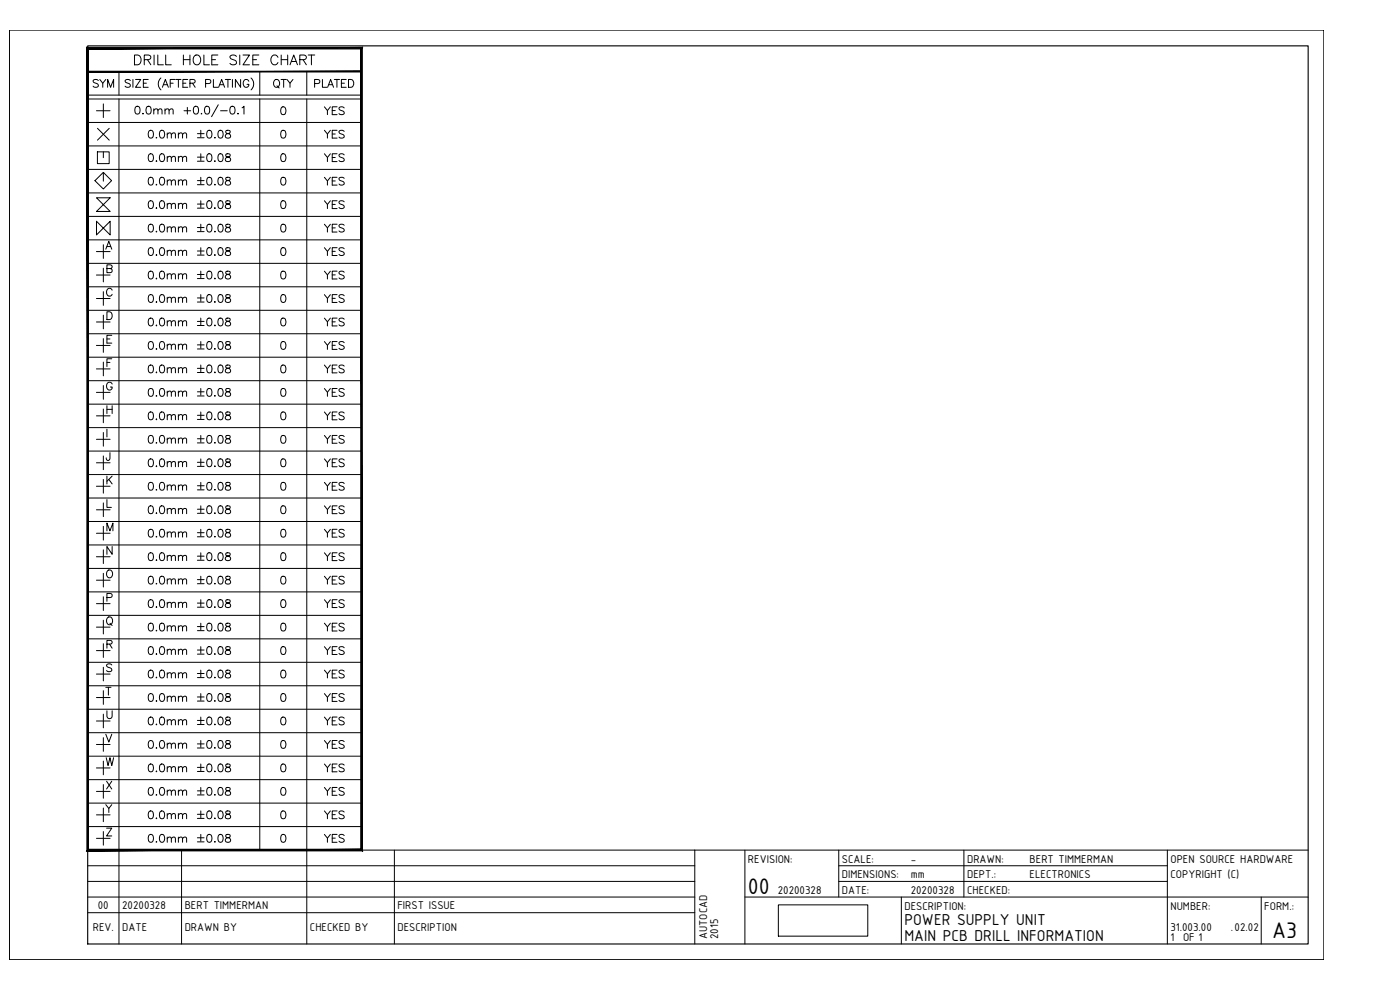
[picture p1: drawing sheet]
<svg xmlns="http://www.w3.org/2000/svg" width="841mm" height="594mm" viewBox="0 0 841 594" stroke-linecap="round" stroke-linejoin="round" font-family="sans-serif">
<!-- layer: TITLEBLOCK -->
<g fill="none" stroke="#000" stroke-width=".6">
<path d="M6 18h789v558h-789zM53 511h733M71 511v56M109 511v56M184 511v56M237 511v56M417 511v56M447 511v56M504 511v28M579 511v28M701 511v56M53 539h364"/>
<path d="M53 529h364M53 520h364M447 539h339M504 529h197M504 520h197M541 539v28M758 539v28M53 548h364"/>
</g>
<path d="M53 28h733v539h-733z" fill="none" stroke="#000" stroke-width=".68"/>
<!-- layer: 0 -->
<g fill="#000" stroke="#000" stroke-width=".6">
<path d="M53 43h164zM53 43h164z"/>
<path d="M53 510l-1 1 165-1zM52 511l165-1 1 1zM217 29v481l1 1zM218 28v483l-1-482zM53 29h164l1-1zM52 28h166l-165 1zM52 28l1 482v-481zM52 28l1 482-1 1z"/>
</g>
<g fill="none" stroke="#000" stroke-width=".6">
<path d="M81 33h2a3 3 0 0 1 2 3 3 3 0 0 1-2 3h-2zM87 36h3l1-2-2-1h-2v6M89 36l2 3M93 33v6M95 33v6h3M100 33v6h3M110 33v6M110 36h4M114 33v6M117 33a2.7 2.7 0 0 1 4 3 2.7 2.7 0 0 1-4 3l-1-2v-3zM122 33v6h4M127 36h2"/>
<path d="M131 33h-4v6h4M142 34a2.2 2.2 0 0 0-2-1 2.2 2.2 0 0 0-2 1l1 1 2 1 1 2a2.5 2.5 0 0 1-4 0M144 33v6M146 33h4l-4 6h4M152 36h2M156 33h-4v6h4M167 34a2.2 2.2 0 0 0-3-1 2.2 2.2 0 0 0-1 2v2a2.2 2.2 0 0 0 1 2 2.2 2.2 0 0 0 3-1M169 36h4M169 33v6M173 33v6M174 39l2-6 3 6M175 37h3"/>
<path d="M180 36h3l1-2-1-1h-3v6M182 36l2 3M185 33h4M187 33v6M53 57h164M53 59h164M59 48h-1h-2v1l3 1v2h-1h-2M60 48l2 2v2M64 48l-2 2M65 52v-4l1 4 2-4v4M71 43v14M71 59v452"/>
<path d="M78 48h-1h-2l1 2 2 1v1h-2h-1M80 48v4M81 48h4l-4 4h4M86 50h2M89 48h-3v4h3M97 47a5 5 0 0 0 0 7M98 52l1-4 2 4M98 51h2M102 50h2M105 48h-3v4M106 48h3M107 48v4"/>
<path d="M110 50h2M113 48h-3v4h3M114 50h3v-2h-3v4M116 50l1 2M124 50h2v-2h-2v4M128 48v4h3M131 52l2-4 2 4M132 51h2M135 48h4M137 48v4M140 48v4M145 48v4l-4-4v4"/>
<path d="M149 49a1.7 1.7 0 0 0-1-1 1.7 1.7 0 0 0-2 2v1a1.7 1.7 0 0 0 2 1 1.7 1.7 0 0 0 1-1h-1M151 47a5 5 0 0 1 0 7M156 43v14M156 59v452M165 48a2.2 2.2 0 0 1 3 2 2.2 2.2 0 0 1-3 2l-1-1zM166 52l2 1M169 48h3M170 48v4M172 48l2 2v2M176 48l-2 2M184 43v14M184 59v452"/>
<path d="M189 50h3v-2h-3v4M194 48v4h2M197 52l2-4 1 4M197 51h3M201 48h3M202 48v4M205 50h2M208 48h-3v4h3M209 48h2a2.5 2.5 0 0 1 2 2 2.5 2.5 0 0 1-2 2h-2zM53 74h164M58 67h8M59 77l7 7"/>
<path d="M62 62v9M66 77l-7 7M82 64a2.4 2.4 0 0 1 2 2 2.4 2.4 0 0 1-2 3 2.9 2.9 0 0 1 0-5zM86 68h.1M88 64h1a2.4 2.4 0 0 1 2 2 2.4 2.4 0 0 1-2 3l-1-1v-1zM90 79v-1a2.4 2.4 0 0 1 2 3 2.4 2.4 0 0 1-2 2 2.9 2.9 0 0 1 0-4zM92 66l2-1 1 1v3M92 65v4M95 66l1-1 1 1v3M96 79a2.3 2.3 0 0 1 3 1 2.3 2.3 0 0 1-1 3h-1a3 3 0 0 1-1-4zM99 66l1-1 1 1 1 3M99 65v4"/>
<path d="M100 80v3M102 66l1-1 1 1v3M107 80v3M111 67h4M113 65v4M117 64a2.4 2.4 0 0 1 2 2 2.4 2.4 0 0 1-2 3 2.9 2.9 0 0 1 0-5zM121 78v4M121 68v1zM124 64a2.4 2.4 0 0 1 2 2 2.4 2.4 0 0 1-2 3v-1l-1-1zM125 79l1-1a2.4 2.4 0 0 1 1 3 2.4 2.4 0 0 1-1 2 2.9 2.9 0 0 1-1-4zM131 63l-4 7M132 79a2.3 2.3 0 0 1 2 1 2.3 2.3 0 0 1-1 3h-1a3 3 0 0 1 0-4z"/>
<path d="M132 67h4M136 79v1l2 1h1a1.6 1.6 0 0 1-2 2 1.6 1.6 0 0 1-2-2l3-2-1-1zM139 64a2.4 2.4 0 0 1 2 2 2.4 2.4 0 0 1-2 3 2.9 2.9 0 0 1 0-5zM143 68v1zM145 65l2-1v5M169 64a2.3 2.3 0 0 1 3 2 2.3 2.3 0 0 1-2 3 3 3 0 0 1-1-5zM169 79a2.3 2.3 0 0 1 3 1 2.3 2.3 0 0 1-2 3 3 3 0 0 1-1-4zM195 64l2 2v3M195 78l2 3v2M198 64l-1 2M198 78l-1 3M200 66h1"/>
<path d="M202 64h-2v5h2M202 78h-2v5h2M207 65l-1-1-2 1v1l3 2-1 1-2-1M207 79l-1-1-2 1v1l3 2-1 1-2-1M53 88h164M59 91h7v7h-7zM62 91v4M90 93v-1a2.4 2.4 0 0 1 2 3 2.4 2.4 0 0 1-2 2 2.9 2.9 0 0 1 0-4zM94 83h.1M94 97h.1M96 93a2.3 2.3 0 0 1 3 1 2.3 2.3 0 0 1-1 3h-1a3 3 0 0 1-1-4zM100 81l2-1h1v3"/>
<path d="M100 95l2-1h1v3M100 94v3M103 81l1-1h1v3M103 95l1-1h1v3M107 81l1-1h1l1 3M107 95l1-1h1l1 3M107 94v3M110 81l1-1h1v3M110 95l1-1h1v3M119 80h4M119 83h4M119 94h4"/>
<path d="M119 97h4M121 92v4M125 93l1-1a2.4 2.4 0 0 1 1 3 2.4 2.4 0 0 1-1 2 2.9 2.9 0 0 1-1-4zM129 83h.1M129 97h.1M132 93a2.3 2.3 0 0 1 2 1 2.3 2.3 0 0 1-1 3h-1a3 3 0 0 1 0-4zM136 93v1l2 1h1a1.6 1.6 0 0 1-2 2 1.6 1.6 0 0 1-2-2l3-1-1-2zM169 93a2.3 2.3 0 0 1 3 1 2.3 2.3 0 0 1-2 3 3 3 0 0 1-1-4zM195 92l2 3v2M198 92l-1 3M200 81h1M200 95h1"/>
<path d="M202 92h-2v5h2M207 93l-1-1-2 1v1l3 2-1 1-2-1M53 116h164M53 102h164M57 109l5-5 5 5-5 5zM58 119l8 8h-8l8-8zM62 104v5M90 107v-1a2.4 2.4 0 0 1 2 3 2.4 2.4 0 0 1-2 2 3 3 0 0 1 0-4zM94 111h.1M96 107a2.3 2.3 0 0 1 3 1 2.3 2.3 0 0 1-1 3l-2-1v-2zM100 109l2-1h1v3M100 108v3"/>
<path d="M103 109l1-1h1v3M107 109l1-1h1l1 3M107 108v3M110 109l1-1h1v3M119 108h4M119 111h4M121 106v5M125 107l1-1a2.4 2.4 0 0 1 1 3 2.4 2.4 0 0 1-1 2 3 3 0 0 1-1-4zM129 111h.1M132 107a2.3 2.3 0 0 1 2 1 2.3 2.3 0 0 1-1 3l-2-1v-2zM136 107v1a1.9 1.9 0 0 1 2 1 1.9 1.9 0 0 1 0 2h-2a1.9 1.9 0 0 1 0-2 1.9 1.9 0 0 1 2-1v-1zM169 107a2.3 2.3 0 0 1 3 1 2.3 2.3 0 0 1-2 3l-1-1v-2z"/>
<path d="M195 106l2 3v2M198 106l-1 3M200 109h1M202 106h-2v5h2M207 107l-1-1-2 1v1l3 2v1h-1h-2M53 130h164M58 133v8l8-8v8zM90 121a2.4 2.4 0 0 1 2 2 2.4 2.4 0 0 1-2 2 3 3 0 0 1 0-4zM90 135a2.4 2.4 0 0 1 2 2 2.4 2.4 0 0 1-2 2 3 3 0 0 1 0-4zM94 125h.1M94 139h.1M96 121a2.3 2.3 0 0 1 3 2 2.3 2.3 0 0 1-1 2l-2-1v-1z"/>
<path d="M96 135a2.3 2.3 0 0 1 3 2 2.3 2.3 0 0 1-1 2l-2-1v-1zM100 123l2-1h1v3M100 137l2-1h1v3M100 122v3M100 136v3M103 123l1-1h1v3M103 137l1-1h1v3M107 123l1-1h1l1 3M107 137l1-1h1l1 3M107 122v3M107 136v3M110 123l1-1h1v3"/>
<path d="M110 137l1-1h1v3M119 123h4M119 125h4M119 137h4M119 139h4M121 121v4M121 135v4M125 121h1a2.4 2.4 0 0 1 1 2 2.4 2.4 0 0 1-1 2 3 3 0 0 1-1-4zM125 135h1a2.4 2.4 0 0 1 1 2 2.4 2.4 0 0 1-1 2 3 3 0 0 1-1-4zM129 139h.1M129 125h.1M132 121a2.3 2.3 0 0 1 2 2 2.3 2.3 0 0 1-1 2l-2-1v-1z"/>
<path d="M132 135a2.3 2.3 0 0 1 2 2 2.3 2.3 0 0 1-1 2l-2-1v-1zM136 121v1a1.9 1.9 0 0 1 2 1 1.9 1.9 0 0 1 0 2h-2a1.9 1.9 0 0 1 0-2 1.9 1.9 0 0 1 2-1v-1zM136 135v1a1.9 1.9 0 0 1 2 1 1.9 1.9 0 0 1 0 2h-2a1.9 1.9 0 0 1 0-2 1.9 1.9 0 0 1 2-1v-1zM169 121a2.3 2.3 0 0 1 3 1 2.3 2.3 0 0 1-2 3l-1-1v-1zM169 135a2.3 2.3 0 0 1 3 2 2.3 2.3 0 0 1-2 2l-1-1v-1zM195 121l2 2v2M195 135l2 2v2M198 121l-1 2M198 135l-1 2M200 123h1M200 137h1M202 121h-2v4h2"/>
<path d="M202 135h-2v4h2M207 121h-1h-2v1l3 2v1h-1h-2M207 135h-1h-2v1l3 2v1h-1h-2M53 158h164M53 144h164M58 151h8M62 147v8M64 150l1-5 2 5M64 148h2M90 149a2.4 2.4 0 0 1 2 2 2.4 2.4 0 0 1-2 2 3 3 0 0 1 0-4zM94 153h.1M96 149a2.3 2.3 0 0 1 3 2 2.3 2.3 0 0 1-1 2h-2v-2z"/>
<path d="M100 151l2-1 1 1v2M100 150v3M103 151l1-1 1 1v2M107 151l1-1 1 1 1 2M107 150v3M110 151l1-1 1 1v2M119 151h4M119 153h4M121 149v4M125 149h1a2.4 2.4 0 0 1 1 2 2.4 2.4 0 0 1-1 2 3 3 0 0 1-1-4zM129 153h.1M132 149a2.3 2.3 0 0 1 2 2 2.3 2.3 0 0 1-1 2h-2v-2z"/>
<path d="M136 149v1a1.9 1.9 0 0 1 2 1 1.9 1.9 0 0 1 0 2h-2a1.9 1.9 0 0 1 0-2 1.9 1.9 0 0 1 2-1v-1zM169 149a2.3 2.3 0 0 1 3 2 2.3 2.3 0 0 1-2 2h-1v-2zM195 149l2 2v2M198 149l-1 2M200 151h1M202 149h-2v4h2M207 149h-1h-2v2l3 1v1h-1h-2M53 172h164M58 179h8M58 165h8M62 161v8M62 175v8"/>
<path d="M64 161h3v-1l-3-1v5l3-1v-1l-1-1M67 174a1.7 1.7 0 0 0-2-1 1.7 1.7 0 0 0-1 2 1.9 1.9 0 0 0 1 2 1.9 1.9 0 0 0 2 0M90 163a2.4 2.4 0 0 1 2 2 2.4 2.4 0 0 1-2 3 3 3 0 0 1 0-5zM90 177a2.4 2.4 0 0 1 2 2 2.4 2.4 0 0 1-2 3 3 3 0 0 1 0-5zM94 167h.1M96 163a2.3 2.3 0 0 1 3 2 2.3 2.3 0 0 1-1 3h-1a3 3 0 0 1-1-5zM96 177a2.3 2.3 0 0 1 3 2 2.3 2.3 0 0 1-1 3h-1a3 3 0 0 1-1-5zM100 165l2-1 1 1v3M100 179h2h1v3M100 164v4M100 179v3M103 165l1-1 1 1v3"/>
<path d="M103 179h1h1v3M107 165l1-1 1 1 1 3M107 179h1h1l1 3M107 164v4M107 179v3M110 165l1-1 1 1v3M110 179h1h1v3M119 165h4M119 167h4M119 179h4M121 163v4M121 177v4"/>
<path d="M125 163h1a2.4 2.4 0 0 1 1 2 2.4 2.4 0 0 1-1 3 3 3 0 0 1-1-5zM125 177h1a2.4 2.4 0 0 1 1 2 2.4 2.4 0 0 1-1 3 3 3 0 0 1-1-5zM129 167v1zM132 163a2.3 2.3 0 0 1 2 2 2.3 2.3 0 0 1-1 3h-1a3 3 0 0 1 0-5zM132 177a2.3 2.3 0 0 1 2 2 2.3 2.3 0 0 1-1 3h-1a3 3 0 0 1 0-5zM136 163v1a1.9 1.9 0 0 1 2 1 1.9 1.9 0 0 1 0 2h-2a1.9 1.9 0 0 1 0-2 1.9 1.9 0 0 1 2-1v-1zM136 177v2a1.9 1.9 0 0 1 2 0 1.9 1.9 0 0 1 0 2h-2a1.9 1.9 0 0 1 0-2 1.9 1.9 0 0 1 2 0v-2zM169 163a2.3 2.3 0 0 1 3 2 2.3 2.3 0 0 1-2 3 3 3 0 0 1-1-5zM169 177a2.3 2.3 0 0 1 3 2 2.3 2.3 0 0 1-2 3 3 3 0 0 1-1-5zM195 163l2 2v3M195 177l2 2v3M198 163l-1 2"/>
<path d="M198 177l-1 2M200 165h1M200 179h1M202 163h-2v5h2M202 177h-2v5h2M207 164l-1-1h-2v1l2 2 1 1-1 1-2-1M207 178l-1-1h-2v2l2 1 1 1-1 1-2-1M53 186h164M58 193h8M62 189v9M64 187h2a2.5 2.5 0 0 1 1 3 2.5 2.5 0 0 1-1 2h-2zM90 191a2.4 2.4 0 0 1 2 2 2.4 2.4 0 0 1-2 3 3 3 0 0 1 0-5z"/>
<path d="M94 181h.1M94 195v1zM96 191a2.3 2.3 0 0 1 3 2 2.3 2.3 0 0 1-1 3h-1a3 3 0 0 1-1-5zM100 194l2-1h1v3M100 193v3M103 194l1-1h1v3M107 194l1-1h1l1 3M107 193v3M110 194l1-1h1v3M119 181h4M119 193h4M119 196h4"/>
<path d="M121 191v4M125 191h1a2.4 2.4 0 0 1 1 2 2.4 2.4 0 0 1-1 3 3 3 0 0 1-1-5zM129 181h.1M129 195h.1M132 191a2.3 2.3 0 0 1 2 2 2.3 2.3 0 0 1-1 3h-1a3 3 0 0 1 0-5zM136 191v2a1.9 1.9 0 0 1 2 0 1.9 1.9 0 0 1 0 3h-2a1.9 1.9 0 0 1 0-3 1.9 1.9 0 0 1 2 0v-2zM169 191a2.3 2.3 0 0 1 3 2 2.3 2.3 0 0 1-2 3 3 3 0 0 1-1-5zM195 191l2 2v3M198 191l-1 2M200 193h1M202 191h-2v5h2M207 192l-1-1h-2v2l2 1 1 1-1 1-2-1"/>
<path d="M53 200h164M53 215h164M58 208h8M62 203v9M62 217v9M64 218h2M64 204h2M67 216h-3v4M67 201h-3v5h3M90 205a2.4 2.4 0 0 1 2 3 2.4 2.4 0 0 1-2 2 3 3 0 0 1 0-5zM90 219a2.4 2.4 0 0 1 2 3 2.4 2.4 0 0 1-2 2 3 3 0 0 1 0-5zM94 209v1z"/>
<path d="M96 205a2.3 2.3 0 0 1 3 2 2.3 2.3 0 0 1-1 3h-1a3 3 0 0 1-1-5zM96 219a2.3 2.3 0 0 1 3 2 2.3 2.3 0 0 1-1 3h-1a3 3 0 0 1-1-5zM100 208l2-1h1v3M100 207v3M103 208l1-1h1v3M107 208l1-1h1l1 3M107 207v3M110 208l1-1h1v3M119 207h4M119 210h4M121 205v4M121 219v4"/>
<path d="M125 205h1a2.4 2.4 0 0 1 1 3 2.4 2.4 0 0 1-1 2 3 3 0 0 1-1-5zM125 219h1a2.4 2.4 0 0 1 1 3 2.4 2.4 0 0 1-1 2 3 3 0 0 1-1-5zM129 209h.1M132 205a2.3 2.3 0 0 1 2 2 2.3 2.3 0 0 1-1 3h-1a3 3 0 0 1 0-5zM132 219a2.3 2.3 0 0 1 2 2 2.3 2.3 0 0 1-1 3h-1a3 3 0 0 1 0-5zM136 205v2a1.9 1.9 0 0 1 2 0 1.9 1.9 0 0 1 0 3h-2a1.9 1.9 0 0 1 0-3 1.9 1.9 0 0 1 2 0v-2zM136 219v2a1.9 1.9 0 0 1 2 0 1.9 1.9 0 0 1 0 3h-2a1.9 1.9 0 0 1 0-3 1.9 1.9 0 0 1 2 0v-2zM169 205a2.3 2.3 0 0 1 3 2 2.3 2.3 0 0 1-2 3 3 3 0 0 1-1-5zM169 219a2.3 2.3 0 0 1 3 2 2.3 2.3 0 0 1-2 3 3 3 0 0 1-1-5zM195 205l2 2v3M195 219l2 3v2M198 205l-1 2"/>
<path d="M198 219l-1 3M200 207h1M202 205h-2v5h2M202 219h-2v5h2M207 206l-1-1h-2v2l2 1 1 1-1 1-2-1M207 220l-1-1h-2v2l2 1 1 1-1 1-2-1M53 229h164M58 236h8M58 222h8M62 232v8M67 231a1.7 1.7 0 0 0-2-1 1.7 1.7 0 0 0-1 1 1.9 1.9 0 0 0 1 3 1.9 1.9 0 0 0 2 0v-2h-1M90 234v-1a2.4 2.4 0 0 1 2 3 2.4 2.4 0 0 1-2 2 3 3 0 0 1 0-4z"/>
<path d="M94 224h.1M94 238h.1M96 234a2.3 2.3 0 0 1 3 1 2.3 2.3 0 0 1-1 3h-1a3 3 0 0 1-1-4zM100 222l2-1h1v3M100 236l2-1h1v3M100 221v3M100 235v3M103 222l1-1h1v3M103 236l1-1h1v3M107 222l1-1h1l1 3M107 236l1-1h1l1 3M107 221v3"/>
<path d="M107 235v3M110 222l1-1h1v3M110 236l1-1h1v3M119 221h4M119 224h4M119 235h4M119 238h4M121 233v4M125 234l1-1a2.4 2.4 0 0 1 1 3 2.4 2.4 0 0 1-1 2 3 3 0 0 1-1-4zM129 224h.1M129 238h.1M132 234a2.3 2.3 0 0 1 2 1 2.3 2.3 0 0 1-1 3h-1a3 3 0 0 1 0-4z"/>
<path d="M136 234v1a1.9 1.9 0 0 1 2 1 1.9 1.9 0 0 1 0 2h-2a1.9 1.9 0 0 1 0-2 1.9 1.9 0 0 1 2-1v-1zM169 234a2.3 2.3 0 0 1 3 1 2.3 2.3 0 0 1-2 3 3 3 0 0 1-1-4zM195 233l2 3v2M198 233l-1 3M200 236h1M200 222h1M202 233h-2v5h2M207 234l-1-1-2 1v1l2 1 1 1-1 1-2-1M53 257h164M53 243h164M58 250h8M62 246v8"/>
<path d="M62 260v8M64 244v4M64 258v4M64 246h3M67 244v4M90 248v-1a2.4 2.4 0 0 1 2 3 2.4 2.4 0 0 1-2 2 3 3 0 0 1 0-4zM94 252h.1M96 248a2.3 2.3 0 0 1 3 1 2.3 2.3 0 0 1-1 3h-1a3 3 0 0 1-1-4zM100 250l2-1h1v3M100 249v3M103 250l1-1h1v3M107 250l1-1h1l1 3"/>
<path d="M107 249v3M110 250l1-1h1v3M119 249h4M119 252h4M121 247v4M125 248l1-1a2.4 2.4 0 0 1 1 3 2.4 2.4 0 0 1-1 2 3 3 0 0 1-1-4zM129 252h.1M132 248a2.3 2.3 0 0 1 2 1 2.3 2.3 0 0 1-1 3h-1a3 3 0 0 1 0-4zM136 248v1a1.9 1.9 0 0 1 2 1 1.9 1.9 0 0 1 0 2h-2a1.9 1.9 0 0 1 0-2 1.9 1.9 0 0 1 2-1v-1zM169 248a2.3 2.3 0 0 1 3 1 2.3 2.3 0 0 1-2 3 3 3 0 0 1-1-4zM195 247l2 3v2M198 247l-1 3"/>
<path d="M200 250h1M202 247h-2v5h2M207 248l-1-1-2 1v1l2 1 1 1-1 1-2-1M53 271h164M58 278h8M58 264h8M62 274v8M66 272v4h-2v-1M90 262a2.4 2.4 0 0 1 2 2 2.4 2.4 0 0 1-2 2 3 3 0 0 1 0-4zM90 276a2.4 2.4 0 0 1 2 2 2.4 2.4 0 0 1-2 2 3 3 0 0 1 0-4zM94 266h.1M94 280h.1"/>
<path d="M96 262a2.3 2.3 0 0 1 3 1 2.3 2.3 0 0 1-1 3h-1a3 3 0 0 1-1-4zM96 276a2.3 2.3 0 0 1 3 2 2.3 2.3 0 0 1-1 2h-1a3 3 0 0 1-1-4zM100 264l2-1h1v3M100 278l2-1h1v3M100 263v3M100 277v3M103 264l1-1h1v3M103 278l1-1h1v3M107 264l1-1h1l1 3M107 278l1-1h1l1 3M107 263v3M107 277v3"/>
<path d="M110 264l1-1h1v3M110 278l1-1h1v3M119 264h4M119 266h4M119 278h4M121 262v4M121 276v4M125 262h1a2.4 2.4 0 0 1 1 2 2.4 2.4 0 0 1-1 2 3 3 0 0 1-1-4zM125 276h1a2.4 2.4 0 0 1 1 2 2.4 2.4 0 0 1-1 2 3 3 0 0 1-1-4zM129 266h.1M129 280h.1M132 262a2.3 2.3 0 0 1 2 1 2.3 2.3 0 0 1-1 3h-1a3 3 0 0 1 0-4z"/>
<path d="M132 276a2.3 2.3 0 0 1 2 2 2.3 2.3 0 0 1-1 2h-1a3 3 0 0 1 0-4zM136 262v1a1.9 1.9 0 0 1 2 1 1.9 1.9 0 0 1 0 2h-2a1.9 1.9 0 0 1 0-2 1.9 1.9 0 0 1 2-1v-1zM136 276v1l2 1 1 1a1.5 1.5 0 0 1-2 1 1.5 1.5 0 0 1-1-2l2-1v-1zM169 262a2.3 2.3 0 0 1 3 1 2.3 2.3 0 0 1-2 3 3 3 0 0 1-1-4zM169 276a2.3 2.3 0 0 1 3 2 2.3 2.3 0 0 1-2 2 3 3 0 0 1-1-4zM195 262l2 2v2M195 276l2 2v2M198 262l-1 2M198 276l-1 2M200 278h1M200 264h1M202 262h-2v4h2"/>
<path d="M202 276h-2v4h2M207 262h-1h-2v1l2 1 1 2h-1h-2M207 276h-1h-2v1l2 1 1 2h-1h-2M53 299h164M53 285h164M58 292h8M62 288v8M64 286v5M65 288l2 3M67 286l-3 3M90 290a2.4 2.4 0 0 1 2 2 2.4 2.4 0 0 1-2 2 3 3 0 0 1 0-4zM94 294h.1"/>
<path d="M96 290a2.3 2.3 0 0 1 3 2 2.3 2.3 0 0 1-1 2h-1a3 3 0 0 1-1-4zM100 292l2-1 1 1v2M100 291v3M103 292l1-1 1 1v2M107 292l1-1 1 1 1 2M107 291v3M110 292l1-1 1 1v2M119 280h4M119 292h4M119 294h4M121 290v4M125 290h1a2.4 2.4 0 0 1 1 2 2.4 2.4 0 0 1-1 2 3 3 0 0 1-1-4z"/>
<path d="M129 294h.1M132 290a2.3 2.3 0 0 1 2 2 2.3 2.3 0 0 1-1 2h-1a3 3 0 0 1 0-4zM136 290v1l2 1 1 1a1.5 1.5 0 0 1-2 2 1.6 1.6 0 0 1-1-3l2-1v-1zM169 290a2.3 2.3 0 0 1 3 2 2.3 2.3 0 0 1-2 2 3 3 0 0 1-1-4zM195 290l2 2v2M198 290l-1 2M200 292h1M202 290h-2v4h2M207 290h-1h-2v1l2 1 1 2h-1h-2M53 313h164M58 306h8M62 302v8"/>
<path d="M62 316v8M64 300v5h3M64 319v-5l2 5 2-5v5M90 304a2.4 2.4 0 0 1 2 2 2.4 2.4 0 0 1-2 3 3 3 0 0 1 0-5zM90 318a2.4 2.4 0 0 1 2 2 2.4 2.4 0 0 1-2 3 3 3 0 0 1 0-5zM94 308v1zM96 304a2.3 2.3 0 0 1 3 2 2.3 2.3 0 0 1-1 3h-1a3 3 0 0 1-1-5zM96 318a2.3 2.3 0 0 1 3 2 2.3 2.3 0 0 1-1 3h-1a3 3 0 0 1-1-5zM100 306l2-1 1 1v3M100 305v4M100 320v3M103 306l1-1 1 1v3"/>
<path d="M107 306l1-1 1 1 1 3M107 305v4M107 320v3M110 306l1-1 1 1v3M119 306h4M119 308h4M119 320h4M121 304v4M121 318v4M125 304h1a2.4 2.4 0 0 1 1 2 2.4 2.4 0 0 1-1 3 3 3 0 0 1-1-5zM125 318h1a2.4 2.4 0 0 1 1 2 2.4 2.4 0 0 1-1 3 3 3 0 0 1-1-5zM129 308v1z"/>
<path d="M132 304a2.3 2.3 0 0 1 2 2 2.3 2.3 0 0 1-1 3h-1a3 3 0 0 1 0-5zM132 318a2.3 2.3 0 0 1 2 2 2.3 2.3 0 0 1-1 3h-1a3 3 0 0 1 0-5zM136 304v1l2 1 1 1a1.5 1.5 0 0 1-2 2 1.5 1.5 0 0 1-1-2l2-2v-1zM136 318v2h2l1 1a1.5 1.5 0 0 1-2 2 1.5 1.5 0 0 1-1-2l2-2v-1zM169 304a2.3 2.3 0 0 1 3 2 2.3 2.3 0 0 1-2 3 3 3 0 0 1-1-5zM169 318a2.3 2.3 0 0 1 3 2 2.3 2.3 0 0 1-2 3 3 3 0 0 1-1-5zM195 304l2 2v3M195 318l2 2v3M198 304l-1 2M198 318l-1 2M200 306h1M202 304h-2v5h2"/>
<path d="M202 318h-2v5h2M207 305l-1-1h-2v1l2 2 1 1-1 1-2-1M207 319l-1-1h-2v2l2 1 1 1-1 1-2-1M53 327h164M58 334h8M58 320h8M62 330v9M67 328v5l-3-5v5M90 332a2.4 2.4 0 0 1 2 2 2.4 2.4 0 0 1-2 3 3 3 0 0 1 0-5zM94 336h.1M94 322v1zM96 332a2.3 2.3 0 0 1 3 2 2.3 2.3 0 0 1-1 3h-1a3 3 0 0 1-1-5z"/>
<path d="M100 320h2h1v3M100 335l2-1h1v3M100 334v3M103 320h1h1v3M103 335l1-1h1v3M107 320h1h1l1 3M107 335l1-1h1l1 3M107 334v3M110 320h1h1v3M110 335l1-1h1v3M119 322h4M119 334h4"/>
<path d="M119 337h4M121 332v4M125 332h1a2.4 2.4 0 0 1 1 2 2.4 2.4 0 0 1-1 3 3 3 0 0 1-1-5zM129 336h.1M129 322v1zM132 332a2.3 2.3 0 0 1 2 2 2.3 2.3 0 0 1-1 3h-1a3 3 0 0 1 0-5zM136 332v2h2l1 1a1.6 1.6 0 0 1-2 2 1.6 1.6 0 0 1-2-2l3-2v-1zM169 332a2.3 2.3 0 0 1 3 2 2.3 2.3 0 0 1-2 3 3 3 0 0 1-1-5zM195 332l2 2v3M198 332l-1 2M200 320h1M200 334h1"/>
<path d="M202 332h-2v5h2M207 333l-1-1h-2v2l2 1 1 1-1 1-2-1M53 356h164M53 341h164M58 349h8M62 344v9M62 358v9M64 359h3v-2l-3-1v5M65 343a2.2 2.2 0 0 1 3 2 2.2 2.2 0 0 1-3 2l-1-2zM90 346a2.4 2.4 0 0 1 2 2 2.4 2.4 0 0 1-2 3 3 3 0 0 1 0-5zM94 350v1zM96 346a2.3 2.3 0 0 1 3 2 2.3 2.3 0 0 1-1 3h-1a3 3 0 0 1-1-5z"/>
<path d="M100 349l2-1h1v3M100 348v3M103 349l1-1h1v3M107 349l1-1h1l1 3M107 348v3M110 349l1-1h1v3M119 348h4M119 351h4M121 346v4M125 346h1a2.4 2.4 0 0 1 1 2 2.4 2.4 0 0 1-1 3 3 3 0 0 1-1-5zM129 350h.1M132 346a2.3 2.3 0 0 1 2 2 2.3 2.3 0 0 1-1 3h-1a3 3 0 0 1 0-5z"/>
<path d="M136 346v2h2l1 1a1.6 1.6 0 0 1-2 2 1.6 1.6 0 0 1-2-2l3-2v-1zM169 346a2.3 2.3 0 0 1 3 2 2.3 2.3 0 0 1-2 3 3 3 0 0 1-1-5zM195 346l2 2v3M198 346l-1 2M200 348h1M202 346h-2v5h2M207 347l-1-1h-2v2l2 1 1 1-1 1-2-1M53 370h164M58 377h8M58 363h8M62 373v8M65 371a2.2 2.2 0 0 1 3 2 2.2 2.2 0 0 1-3 2l-1-2z"/>
<path d="M66 374l1 2M90 360a2.4 2.4 0 0 1 2 3 2.4 2.4 0 0 1-2 2 3 3 0 0 1 0-5zM90 375v-1a2.4 2.4 0 0 1 2 3 2.4 2.4 0 0 1-2 2 3 3 0 0 1 0-4zM94 379h.1M94 365h.1M96 360a2.3 2.3 0 0 1 3 2 2.3 2.3 0 0 1-1 3h-1a3 3 0 0 1-1-5zM96 375a2.3 2.3 0 0 1 3 1 2.3 2.3 0 0 1-1 3h-1a3 3 0 0 1-1-4zM100 363l2-1h1v3M100 377l2-1h1v3M100 362v3M100 376v3M103 363l1-1h1v3"/>
<path d="M103 377l1-1h1v3M107 363l1-1h1l1 3M107 377l1-1h1l1 3M107 362v3M107 376v3M110 363l1-1h1v3M110 377l1-1h1v3M119 362h4M119 365h4M119 376h4M119 379h4M121 360v4"/>
<path d="M121 374v4M125 360h1a2.4 2.4 0 0 1 1 3 2.4 2.4 0 0 1-1 2 3 3 0 0 1-1-5zM125 375l1-1a2.4 2.4 0 0 1 1 3 2.4 2.4 0 0 1-1 2 3 3 0 0 1-1-4zM129 365h.1M129 379h.1M132 360a2.3 2.3 0 0 1 2 2 2.3 2.3 0 0 1-1 3h-1a3 3 0 0 1 0-5zM132 375a2.3 2.3 0 0 1 2 1 2.3 2.3 0 0 1-1 3h-1a3 3 0 0 1 0-4zM136 360v2h2l1 1a1.6 1.6 0 0 1-2 2 1.6 1.6 0 0 1-2-2l3-2v-1zM136 375v1l2 1h1a1.6 1.6 0 0 1-2 2 1.6 1.6 0 0 1-2-2l3-2zM169 360a2.3 2.3 0 0 1 3 2 2.3 2.3 0 0 1-2 3 3 3 0 0 1-1-5zM169 375a2.3 2.3 0 0 1 3 1 2.3 2.3 0 0 1-2 3 3 3 0 0 1-1-4zM195 360l2 2v3"/>
<path d="M195 374l2 3v2M198 360l-1 2M198 374l-1 3M200 362h1M200 377h1M202 360h-2v5h2M202 374h-2v5h2M207 361l-1-1h-2v2l2 1 1 1-1 1-2-1M207 375l-1-1-2 1v1l2 1 1 1-1 1-2-1M53 398h164M53 384h164M58 391h8"/>
<path d="M62 387v8M64 387h3v-2h-3v4M66 387l1 2M67 399h-1h-2v1l3 2v1h-1h-2M90 389v-1a2.4 2.4 0 0 1 2 3 2.4 2.4 0 0 1-2 2 3 3 0 0 1 0-4zM94 393h.1M96 389a2.3 2.3 0 0 1 3 1 2.3 2.3 0 0 1-1 3h-1a3 3 0 0 1-1-4zM100 391l2-1h1v3M100 390v3M103 391l1-1h1v3M107 391l1-1h1l1 3M107 390v3"/>
<path d="M110 391l1-1h1v3M119 390h4M119 393h4M121 388v4M125 389l1-1a2.4 2.4 0 0 1 1 3 2.4 2.4 0 0 1-1 2 3 3 0 0 1-1-4zM129 393h.1M132 389a2.3 2.3 0 0 1 2 1 2.3 2.3 0 0 1-1 3h-1a3 3 0 0 1 0-4zM136 389v1l2 1 1 1a1.6 1.6 0 0 1-2 1 1.6 1.6 0 0 1-2-1l3-2v-1zM169 389a2.3 2.3 0 0 1 3 1 2.3 2.3 0 0 1-2 3 3 3 0 0 1-1-4zM195 388l2 3v2M198 388l-1 3M200 391h1"/>
<path d="M202 388h-2v5h2M207 389l-1-1-2 1v1l2 1 1 1-1 1-2-1M53 412h164M58 419h8M58 405h8M62 401v8M62 415v8M64 413h3M65 413v5M90 403a2.4 2.4 0 0 1 2 2 2.4 2.4 0 0 1-2 2 2.9 2.9 0 0 1 0-4zM90 417a2.4 2.4 0 0 1 2 2 2.4 2.4 0 0 1-2 2 2.9 2.9 0 0 1 0-4zM94 407h.1"/>
<path d="M96 403h1a2.4 2.4 0 0 1 2 2 2.4 2.4 0 0 1-2 2 3 3 0 0 1-1-4zM96 417h1a2.4 2.4 0 0 1 2 2 2.4 2.4 0 0 1-2 2 3 3 0 0 1-1-4zM100 405l2-1h1v3M100 419l2-1h1v3M100 404v3M100 418v3M103 405l1-1h1v3M103 419l1-1h1v3M107 405l1-1h1l1 3M107 419l1-1h1l1 3M107 404v3M107 418v3"/>
<path d="M110 405l1-1h1v3M110 419l1-1h1v3M119 405h4M119 407h4M119 419h4M121 403v4M121 417v4M125 403h1a2.4 2.4 0 0 1 1 2 2.4 2.4 0 0 1-1 2 2.9 2.9 0 0 1-1-4zM125 417h1a2.4 2.4 0 0 1 1 2 2.4 2.4 0 0 1-1 2 2.9 2.9 0 0 1-1-4zM129 407h.1M132 403a2.4 2.4 0 0 1 2 2 2.4 2.4 0 0 1-2 2 3 3 0 0 1 0-4zM132 417a2.4 2.4 0 0 1 2 2 2.4 2.4 0 0 1-2 2 3 3 0 0 1 0-4z"/>
<path d="M136 403v1l2 1 1 1a1.6 1.6 0 0 1-2 1 1.6 1.6 0 0 1-2-1l3-2-1-1zM136 417v1l2 1 1 1a1.6 1.6 0 0 1-2 1 1.6 1.6 0 0 1-2-1l3-2-1-1zM169 403a2.3 2.3 0 0 1 3 1 2.3 2.3 0 0 1-2 3 3 3 0 0 1-1-4zM169 417a2.3 2.3 0 0 1 3 2 2.3 2.3 0 0 1-2 2 3 3 0 0 1-1-4zM195 403l2 2v2M195 417l2 2v2M198 403l-1 2M198 417l-1 2M200 405h1M200 419h1M202 403h-2v4h2M202 417h-2v4h2"/>
<path d="M207 403h-1h-2v1l3 1v2h-1h-2M207 417h-1h-2v1l3 2v1h-1h-2M53 426h164M58 433h8M62 429v8M64 427v3l2 2 1-1v-4M90 431a2.4 2.4 0 0 1 2 2 2.4 2.4 0 0 1-2 2 2.9 2.9 0 0 1 0-4zM94 421h.1M94 435h.1M96 431h1a2.4 2.4 0 0 1 2 2 2.4 2.4 0 0 1-2 2 3 3 0 0 1-1-4zM100 433l2-1 1 1v2M100 432v3"/>
<path d="M103 433l1-1 1 1v2M107 433l1-1 1 1 1 2M107 432v3M110 433l1-1 1 1v2M119 421h4M119 433h4M119 435h4M121 431v4M125 431h1a2.4 2.4 0 0 1 1 2 2.4 2.4 0 0 1-1 2 2.9 2.9 0 0 1-1-4zM129 421h.1M129 435h.1M132 431a2.4 2.4 0 0 1 2 2 2.4 2.4 0 0 1-2 2 3 3 0 0 1 0-4z"/>
<path d="M136 431v1l2 1 1 1a1.6 1.6 0 0 1-2 1 1.6 1.6 0 0 1-2-1l3-2-1-1zM169 431a2.3 2.3 0 0 1 3 2 2.3 2.3 0 0 1-2 2 3 3 0 0 1-1-4zM195 431l2 2v2M198 431l-1 2M200 433h1M202 431h-2v4h2M207 431h-1h-2v2l3 1v1h-1h-2M53 440h164M53 454h164M58 447h8M62 443v8M62 457v8"/>
<path d="M64 441l1 5 2-5M64 455l1 5 1-5 1 5 1-5M90 445a2.4 2.4 0 0 1 2 2 2.4 2.4 0 0 1-2 3 2.9 2.9 0 0 1 0-5zM90 459a2.4 2.4 0 0 1 2 2 2.4 2.4 0 0 1-2 3 2.9 2.9 0 0 1 0-5zM94 449h.1M96 445a2.3 2.3 0 0 1 3 2 2.3 2.3 0 0 1-1 3h-1a3 3 0 0 1-1-5zM96 459a2.3 2.3 0 0 1 3 2 2.3 2.3 0 0 1-1 3h-1a3 3 0 0 1-1-5zM100 447l2-1 1 1v3M100 446v4M103 447l1-1 1 1v3M107 447l1-1 1 1 1 3M107 446v4"/>
<path d="M110 447l1-1 1 1v3M119 447h4M119 449h4M121 445v4M121 459v4M125 445h1a2.4 2.4 0 0 1 1 2 2.4 2.4 0 0 1-1 3 2.9 2.9 0 0 1-1-5zM125 459h1a2.4 2.4 0 0 1 1 2 2.4 2.4 0 0 1-1 3 2.9 2.9 0 0 1-1-5zM129 449v1zM132 445a2.3 2.3 0 0 1 2 2 2.3 2.3 0 0 1-1 3h-1a3 3 0 0 1 0-5zM132 459a2.3 2.3 0 0 1 2 2 2.3 2.3 0 0 1-1 3h-1a3 3 0 0 1 0-5zM136 445v1l2 1 1 1a1.6 1.6 0 0 1-2 2 1.6 1.6 0 0 1-2-2l3-2-1-1zM136 459v1l2 1 1 1a1.6 1.6 0 0 1-2 2 1.6 1.6 0 0 1-2-2l3-2-1-1z"/>
<path d="M169 445a2.3 2.3 0 0 1 3 2 2.3 2.3 0 0 1-2 3 3 3 0 0 1-1-5zM169 459a2.3 2.3 0 0 1 3 2 2.3 2.3 0 0 1-2 3 3 3 0 0 1-1-5zM195 445l2 2v3M195 459l2 2v3M198 445l-1 2M198 459l-1 2M200 447h1M202 445h-2v5h2M202 459h-2v5h2M207 446l-1-1-2 1v1l3 1v1l-1 1-2-1M207 460l-1-1-2 1v1l3 1v1l-1 1-2-1M53 468h164"/>
<path d="M58 475h8M58 461h8M62 471v8M64 469l3 5M67 469l-3 5M90 473a2.4 2.4 0 0 1 2 2 2.4 2.4 0 0 1-2 3 2.9 2.9 0 0 1 0-5zM94 463h.1M94 477h.1M96 473a2.3 2.3 0 0 1 3 2 2.3 2.3 0 0 1-1 3h-1a3 3 0 0 1-1-5zM100 461l2-1 1 1v3M100 476l2-1h1v3M100 460v4"/>
<path d="M100 475v3M103 461l1-1 1 1v3M103 476l1-1h1v3M107 461l1-1 1 1 1 3M107 476l1-1h1l1 3M107 460v4M107 475v3M110 461l1-1 1 1v3M110 476l1-1h1v3M119 461h4M119 463h4M119 475h4"/>
<path d="M119 478h4M121 473v4M125 473h1a2.4 2.4 0 0 1 1 2 2.4 2.4 0 0 1-1 3 2.9 2.9 0 0 1-1-5zM129 463h.1M129 477h.1M132 473a2.3 2.3 0 0 1 2 2 2.3 2.3 0 0 1-1 3h-1a3 3 0 0 1 0-5zM136 473v2h2l1 1a1.6 1.6 0 0 1-2 2 1.6 1.6 0 0 1-2-2l3-2-1-1zM169 473a2.3 2.3 0 0 1 3 2 2.3 2.3 0 0 1-2 3 3 3 0 0 1-1-5zM195 473l2 2v3M198 473l-1 2M200 461h1M200 475h1"/>
<path d="M202 473h-2v5h2M207 474l-1-1-2 1v1l3 1v1l-1 1-2-1M53 497h164M53 482h164M58 489h8M62 485v9M62 499v9M64 483l1 3v2M64 497h3l-3 5h3M67 483l-2 3M90 487a2.4 2.4 0 0 1 2 2 2.4 2.4 0 0 1-2 3 2.9 2.9 0 0 1 0-5zM94 491h.1"/>
<path d="M96 487a2.3 2.3 0 0 1 3 2 2.3 2.3 0 0 1-1 3h-1a3 3 0 0 1-1-5zM100 490l2-1h1v3M100 489v3M103 490l1-1h1v3M107 490l1-1h1l1 3M107 489v3M110 490l1-1h1v3M119 489h4M119 492h4M121 487v4M125 487h1a2.4 2.4 0 0 1 1 2 2.4 2.4 0 0 1-1 3 2.9 2.9 0 0 1-1-5zM129 491h.1"/>
<path d="M132 487a2.3 2.3 0 0 1 2 2 2.3 2.3 0 0 1-1 3h-1a3 3 0 0 1 0-5zM136 487v2h2l1 1a1.6 1.6 0 0 1-2 2 1.6 1.6 0 0 1-2-2l3-2-1-1zM169 487a2.3 2.3 0 0 1 3 2 2.3 2.3 0 0 1-2 3 3 3 0 0 1-1-5zM195 487l2 2v3M198 487l-1 2M200 489h1M202 487h-2v5h2M207 488l-1-1-2 1v1l3 2-1 1-2-1M58 504h8M90 501a2.5 2.5 0 0 1 2 3 2.5 2.5 0 0 1-2 2 3 3 0 0 1 0-5zM94 505v1zM96 501a2.3 2.3 0 0 1 3 2 2.3 2.3 0 0 1-1 3l-2-1v-2z"/>
<path d="M100 504l2-1h1v3M100 503v3M103 504l1-1h1v3M107 504l1-1h1l1 3M107 503v3M110 504l1-1h1v3M119 503h4M119 506h4M121 501v4M125 501h1a2.5 2.5 0 0 1 1 3 2.5 2.5 0 0 1-1 2 3 3 0 0 1-1-5zM129 505h.1M132 501a2.3 2.3 0 0 1 2 2 2.3 2.3 0 0 1-1 3l-2-1v-2z"/>
<path d="M136 501v2a1.9 1.9 0 0 1 2 0 1.9 1.9 0 0 1 0 3h-2a1.9 1.9 0 0 1 0-3 1.9 1.9 0 0 1 2 0v-2zM169 501a2.3 2.3 0 0 1 3 2 2.3 2.3 0 0 1-2 3l-1-1v-2zM195 501l2 2v3M198 501l-1 2M200 503h1M202 501h-2v5h2M207 502l-1-1-2 1v1l3 2-1 1-2-1M217 511h-164h164M468 544h53v18h-53z"/>
</g>
<g font-size="14.6">
<text x="449" y="537">00</text>
<text x="764" y="563">A3</text>
</g>
<g font-size="10.2">
<text x="543" y="556">POWER SUPPLY UNIT</text>
<text x="543" y="565">MAIN PCB DRILL INFORMATION</text>
</g>
<g font-size="7.3">
<text x="449" y="518">REVISION:</text>
<text x="506" y="518">SCALE:</text>
<text x="547" y="518">-</text>
<text x="581" y="518">DRAWN:</text>
<text x="619" y="518">BERT TIMMERMAN</text>
<text x="703" y="518">OPEN SOURCE HARDWARE</text>
<text x="506" y="528">DIMENSIONS:</text>
<text x="547" y="528">mm</text>
<text x="581" y="528">DEPT.:</text>
<text x="619" y="528">ELECTRONICS</text>
<text x="703" y="528">COPYRIGHT (C)</text>
<text x="467" y="537">20200328</text>
<text x="506" y="537">DATE:</text>
<text x="547" y="537">20200328</text>
<text x="581" y="537">CHECKED:</text>
<text x="59" y="546">00</text>
<text x="73" y="546">20200328</text>
<text x="111" y="546">BERT TIMMERMAN</text>
<text x="239" y="546">FIRST ISSUE</text>
<text x="543" y="546">DESCRIPTION:</text>
<text x="703" y="546">NUMBER:</text>
<text x="760" y="546">FORM.:</text>
<text x="56" y="560">REV.</text>
<text x="73" y="560">DATE</text>
<text x="111" y="560">DRAWN BY</text>
<text x="186" y="560">CHECKED BY</text>
<text x="239" y="560">DESCRIPTION</text>
<text x="703" y="559">31.003.00</text>
<text x="739" y="559">.02.02</text>
<text x="425" y="564" transform="rotate(-90 425 564)">AUTOCAD</text>
<text x="431" y="564" transform="rotate(-90 431 564)">2015</text>
<text x="703" y="565">1</text>
<text x="711" y="565">OF 1</text>
</g>
</svg>
